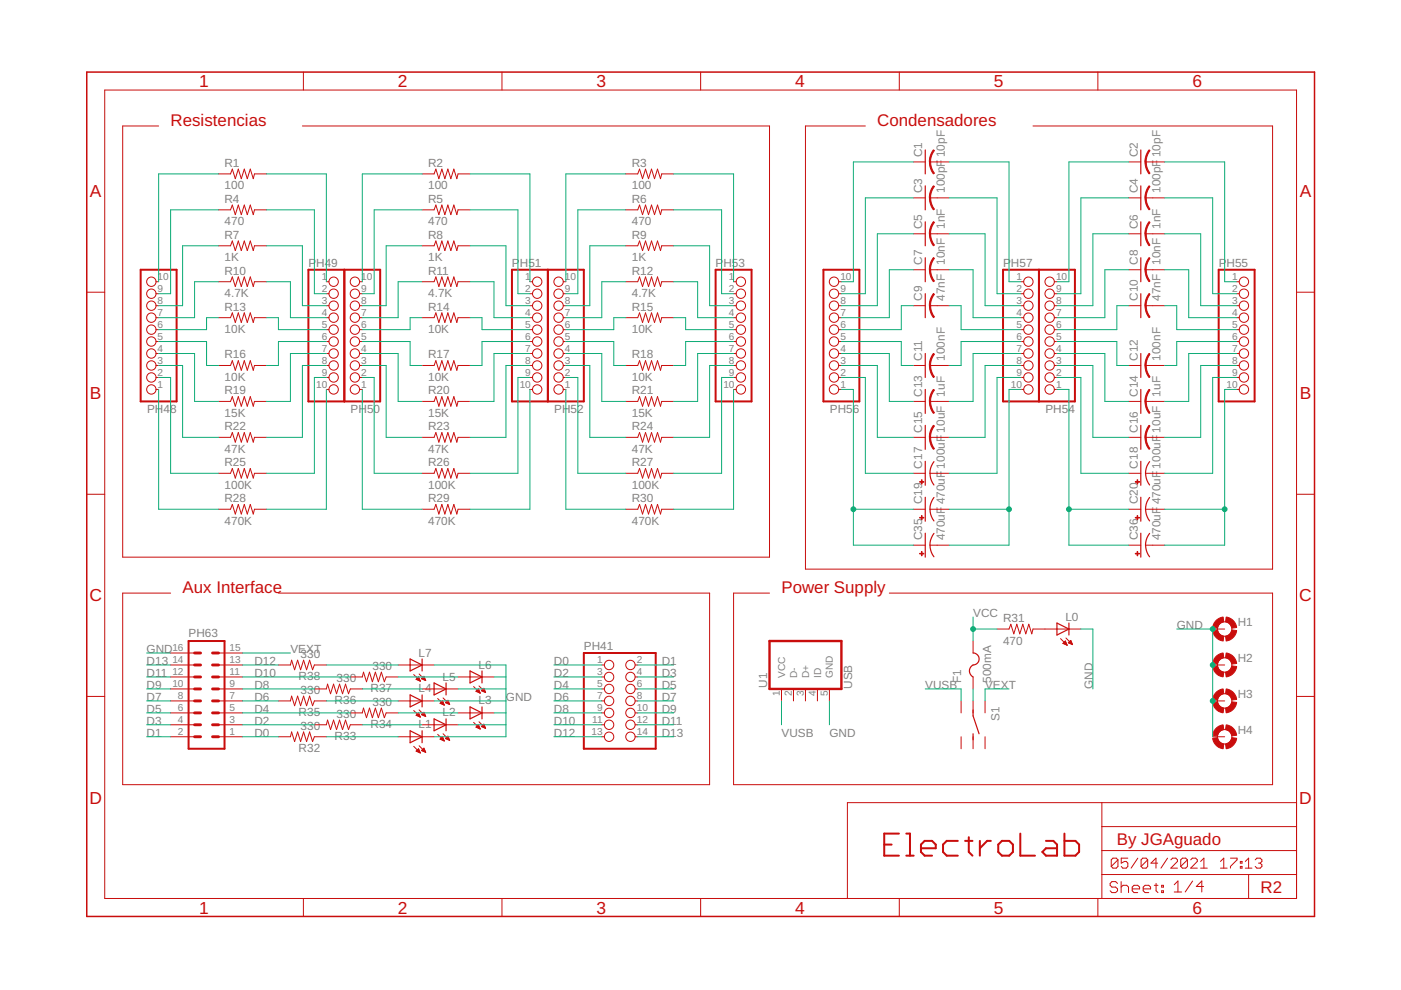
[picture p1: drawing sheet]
<svg xmlns="http://www.w3.org/2000/svg" width="297mm" height="210mm" viewBox="0 0 297 210" stroke-linecap="round" stroke-linejoin="round" font-family="sans-serif">
<g fill="none" stroke="#c90d0c" stroke-width=".21">
<path d="M22.2 19.1h252.7v171.4h-252.7zM64.3 15.3v3.8M106.4 15.3v3.8M148.5 15.3v3.8M190.7 15.3v3.8M232.8 15.3v3.8M33.6 26.7h-7.6v91.4h137.2v-91.4h-99.1M46.3 36.9h2.6l.4-1 .6 2 .6-2 .7 2 .6-2 .6 2 .7-2 .6 2 .3-1h2.5M89.5 36.9h2.5l.4-1 .6 2 .7-2 .6 2 .7-2 .6 2 .6-2 .7 2 .2-1h2.6M132.7 36.9h2.5l.4-1 .6 2 .7-2 .6 2 .6-2 .7 2 .6-2 .6 2 .3-1h2.5M183.5 26.7h-12.7v94h99v-94h-50.8M193.6 34.3h2.6"/>
<path d="M197.2 34.3h4M239.3 34.3h2.6M242.9 34.3h4.1M33.1 59.7h.5M46.3 44.5h2.6l.4-1 .6 2 .6-2 .7 2 .6-2 .6 2 .7-2 .6 2 .3-1h2.5M46.3 52.1h2.6l.4-1 .6 2 .6-2 .7 2 .6-2 .6 2 .7-2 .6 2 .3-1h2.5M46.3 59.7h2.6l.4-1 .6 2 .6-2 .7 2 .6-2 .6 2 .7-2 .6 2 .3-1h2.5M69.2 59.7h.5M76.2 59.7h.6M89.5 44.5h2.5l.4-1 .6 2 .7-2 .6 2 .7-2 .6 2 .6-2 .7 2 .2-1h2.6M89.5 52.1h2.5l.4-1 .6 2 .7-2 .6 2 .7-2 .6 2 .6-2 .7 2 .2-1h2.6M89.5 59.7h2.5l.4-1 .6 2 .7-2 .6 2 .7-2 .6 2 .6-2 .7 2 .2-1h2.6"/>
<path d="M112.4 59.7h.5M119.4 59.7h.6M132.7 44.5h2.5l.4-1 .6 2 .7-2 .6 2 .6-2 .7 2 .6-2 .6 2 .3-1h2.5M132.7 52.1h2.5l.4-1 .6 2 .7-2 .6 2 .6-2 .7 2 .6-2 .6 2 .3-1h2.5M132.7 59.7h2.5l.4-1 .6 2 .7-2 .6 2 .6-2 .7 2 .6-2 .6 2 .3-1h2.5M155.5 59.7h.6M177.8 59.7h.6M193.6 42h2.6M193.6 49.6h2.6M193.6 57.2h2.6M197.2 42h4M197.2 49.6h4"/>
<path d="M197.2 57.2h4M216.5 59.7h.5M223.5 59.7h.6M239.3 42h2.6M239.3 49.6h2.6M239.3 57.2h2.6M242.9 42h4.1M242.9 49.6h4.1M242.9 57.2h4.1M262.2 59.7h.5M18.4 62h3.8M33.1 67.4h.5"/>
<path d="M33.1 77.5h.5M33.1 75h.5M33.1 72.4h.5M33.1 69.9h.5M33.1 64.8h.5M33.1 62.3h.5M46.3 67.4h2.6l.4-1.1 .6 2.1 .6-2.1 .7 2.1 .6-2.1 .6 2.1 .7-2.1 .6 2.1 .3-1h2.5M46.3 77.5h2.6l.4-1 .6 2 .6-2 .7 2 .6-2 .6 2 .7-2 .6 2 .3-1h2.5M69.2 67.4h.5M69.2 77.5h.5M69.2 75h.5M69.2 72.4h.5"/>
<path d="M69.2 69.9h.5M69.2 64.8h.5M69.2 62.3h.5M76.2 67.4h.6M76.2 77.5h.6M76.2 75h.6M76.2 72.4h.6M76.2 69.9h.6M76.2 64.8h.6M76.2 62.3h.6M89.5 67.4h2.5l.4-1.1 .6 2.1 .7-2.1 .6 2.1 .7-2.1 .6 2.1 .6-2.1 .7 2.1 .2-1h2.6M89.5 77.5h2.5l.4-1 .6 2 .7-2 .6 2 .7-2 .6 2 .6-2 .7 2 .2-1h2.6"/>
<path d="M112.4 67.4h.5M112.4 77.5h.5M112.4 75h.5M112.4 72.4h.5M112.4 69.9h.5M112.4 64.8h.5M112.4 62.3h.5M119.4 67.4h.6M119.4 77.5h.6M119.4 75h.6M119.4 72.4h.6M119.4 69.9h.6"/>
<path d="M119.4 64.8h.6M119.4 62.3h.6M132.7 67.4h2.5l.4-1.1 .6 2.1 .7-2.1 .6 2.1 .6-2.1 .7 2.1 .6-2.1 .6 2.1 .3-1h2.5M132.7 77.5h2.5l.4-1 .6 2 .7-2 .6 2 .6-2 .7 2 .6-2 .6 2 .3-1h2.5M155.5 67.4h.6M155.5 77.5h.6M155.5 75h.6M155.5 72.4h.6M155.5 69.9h.6M155.5 64.8h.6M155.5 62.3h.6M177.8 67.4h.6"/>
<path d="M177.8 77.5h.6M177.8 75h.6M177.8 72.4h.6M177.8 69.9h.6M177.8 64.8h.6M177.8 62.3h.6M193.6 77.5h2.6M193.6 64.8h2.6M197.2 77.5h4M197.2 64.8h4M216.5 67.4h.5M216.5 77.5h.5"/>
<path d="M216.5 75h.5M216.5 72.4h.5M216.5 69.9h.5M216.5 64.8h.5M216.5 62.3h.5M223.5 67.4h.6M223.5 77.5h.6M223.5 75h.6M223.5 72.4h.6M223.5 69.9h.6M223.5 64.8h.6M223.5 62.3h.6"/>
<path d="M239.3 77.5h2.6M239.3 64.8h2.6M242.9 77.5h4.1M242.9 64.8h4.1M262.2 67.4h.5M262.2 77.5h.5M262.2 75h.5M262.2 72.4h.5M262.2 69.9h.5M262.2 64.8h.5M262.2 62.3h.5M274.9 62h3.8"/>
<path d="M33.1 82.6h.5M33.1 80h.5M46.3 85.1h2.6l.4-1 .6 2 .6-2 .7 2 .6-2 .6 2 .7-2 .6 2 .3-1h2.5M46.3 92.7h2.6l.4-1 .6 2 .6-2 .7 2 .6-2 .6 2 .7-2 .6 2 .3-1h2.5M69.2 82.6h.5M69.2 80h.5M76.2 82.6h.6M76.2 80h.6M89.5 85.1h2.5l.4-1 .6 2 .7-2 .6 2 .7-2 .6 2 .6-2 .7 2 .2-1h2.6M89.5 92.7h2.5l.4-1 .6 2 .7-2 .6 2 .7-2 .6 2 .6-2 .7 2 .2-1h2.6M112.4 82.6h.5M112.4 80h.5"/>
<path d="M119.4 82.6h.6M119.4 80h.6M132.7 85.1h2.5l.4-1 .6 2 .7-2 .6 2 .6-2 .7 2 .6-2 .6 2 .3-1h2.5M132.7 92.7h2.5l.4-1 .6 2 .7-2 .6 2 .6-2 .7 2 .6-2 .6 2 .3-1h2.5M155.5 82.6h.6M155.5 80h.6M177.8 82.6h.6M177.8 80h.6M193.6 85.1h2.6M193.6 92.7h2.6M197.2 85.1h4M197.2 92.7h4"/>
<path d="M216.5 82.6h.5M216.5 80h.5M223.5 82.6h.6M223.5 80h.6M239.3 85.1h2.6M239.3 92.7h2.6M242.9 85.1h4.1M242.9 92.7h4.1M262.2 82.6h.5M262.2 80h.5M18.4 104.8h3.8M46.3 100.4h2.6l.4-1.1 .6 2.1 .6-2.1 .7 2.1 .6-2.1 .6 2.1 .7-2.1 .6 2.1 .3-1h2.5"/>
<path d="M46.3 108h2.6l.4-1 .6 2 .6-2 .7 2 .6-2 .6 2 .7-2 .6 2 .3-1h2.5M89.5 100.4h2.5l.4-1.1 .6 2.1 .7-2.1 .6 2.1 .7-2.1 .6 2.1 .6-2.1 .7 2.1 .2-1h2.6M89.5 108h2.5l.4-1 .6 2 .7-2 .6 2 .7-2 .6 2 .6-2 .7 2 .2-1h2.6M132.7 100.4h2.5l.4-1.1 .6 2.1 .7-2.1 .6 2.1 .6-2.1 .7 2.1 .6-2.1 .6 2.1 .3-1h2.5M132.7 108h2.5l.4-1 .6 2 .7-2 .6 2 .6-2 .7 2 .6-2 .6 2 .3-1h2.5M193.6 100.4h2.6M193.6 108h2.6M193.6 115.6h2.6M197.2 100.4h4M197.2 108h4M197.2 115.6h4M239.3 100.4h2.6"/>
<path d="M239.3 108h2.6M239.3 115.6h2.6M242.9 100.4h4.1M242.9 108h4.1M242.9 115.6h4.1M274.9 104.8h3.8M36.2 125.8h-10.2v40.6h124.5v-40.6h-91.5M36.2 138.5h5.1M46.3 138.5h5.1M163.2 125.8h-7.7v40.6h114.3v-40.6h-81.2M206.3 135.9v2.6M211.4 133.4h2.5l.4-1 .6 2 .7-2 .6 2 .7-2 .6 2 .6-2 .7 2 .2-1h10.2"/>
<path d="M224.9 135.4l1.4 1.4M225.4 136.4l.9 .4M225.4 136.4l.5-.5 .4 .9M225.4 136.4h.7M225.5 136.3h.5M225.6 136.2h.4M225.7 136.5h.4M225.7 136.1h.2M225.8 135.9h.1M225.9 136.7h.3M226 135.3l1.4 1.4M226.2 136.8h.1"/>
<path d="M226.5 136.3h.7M226.6 136.2h.6M226.7 136.1h.4M226.8 136.4h.5M226.9 135.9h.2M227 135.8h.1M227 135.8l-.5 .5 .9 .4M227 135.8l.4 .9M227.1 136.5h.3M227.4 136.7h.1M257.1 133.4h2.6M18.4 147.7h3.8"/>
<path d="M36.2 156.2h5.1M36.2 153.7h5.1M36.2 151.2h5.1M36.2 148.6h5.1M36.2 146.1h5.1M36.2 143.5h5.1M36.2 141h5.1M46.3 156.2h5.1M46.3 153.7h5.1M46.3 151.2h5.1M46.3 148.6h5.1M46.3 146.1h5.1"/>
<path d="M46.3 143.5h5.1M46.3 141h5.1M59 156.2h2.6l.2-1 .7 2 .6-2 .6 2 .7-2 .6 2 .6-2 .7 2 .4-1h2.5M59 148.6h2.6l.2-1 .7 2 .6-2 .6 2 .7-2 .6 2 .6-2 .7 2 .4-1h2.5M59 141h2.6l.2-1 .7 2 .6-2 .6 2 .7-2 .6 2 .6-2 .7 2 .4-1h2.5M66.7 146.1h2.5l.2-1 .7 2 .6-2 .7 2 .6-2 .6 2 .7-2 .6 2 .4-1h2.5M66.7 153.7h2.5l.2-1 .7 2 .6-2 .7 2 .6-2 .6 2 .7-2 .6 2 .4-1h2.5M74.3 151.2h2.5l.3-1.1 .6 2.1 .6-2.1 .7 2.1 .6-2.1 .6 2.1 .7-2.1 .6 2.1 .4-1h2.5M74.3 143.5h2.5l.3-1 .6 2 .6-2 .7 2 .6-2 .6 2 .7-2 .6 2 .4-1h2.5M84.4 156.2h7.6M84.4 148.6h7.6M84.4 141h7.6"/>
<path d="M87.7 158.2l1.4 1.4M87.7 150.6l1.4 1.4M87.7 143l1.4 1.4M88.2 159.3l.5-.6 .4 .9zM88.2 151.7l.5-.5 .4 .8zM88.2 144h.7M88.3 151.6h.6M88.3 159.2h.6M88.4 143.9h.5M88.4 159.3h.6M88.4 151.5h.5M88.4 159.1h.5"/>
<path d="M88.4 151.7h.6M88.5 144.1h.5M88.5 143.8h.3M88.5 159h.3M88.5 151.4h.3M88.6 143.7h.2M88.6 151.3h.2M88.6 158.9h.2M88.7 159.4h.3M88.7 151.8h.3M88.7 143.5h.1M88.7 143.5l-.5 .5 .9 .4"/>
<path d="M88.7 143.5l.4 .9M88.8 144.3h.2M88.9 158.1l1.4 1.4M88.9 150.5l1.4 1.4M88.9 142.9l1.4 1.4M88.9 159.6h.2M89 152h.1M89 144.4h.1M89.4 159.1l.5-.5 .4 .9zM89.4 151.5l.5-.5 .4 .9zM89.4 143.9l.9 .4M89.4 143.9h.7"/>
<path d="M89.4 151.5h.7M89.4 159.1h.7M89.5 153.7h7.6M89.5 146.1h7.6M89.5 143.8h.5M89.5 159.2h.6M89.5 159h.5M89.5 151.4h.5M89.6 151.6h.5M89.6 143.7h.4M89.6 151.3h.4M89.6 144h.5"/>
<path d="M89.7 158.9h.3M89.7 143.5h.2M89.8 151.1h.1M89.8 158.7h.1M89.8 159.3h.4M89.9 151.7h.3M89.9 143.4l-.5 .5M89.9 143.4l.4 .9M89.9 143.4h.1M89.9 144.1h.3M90.1 159.4h.1M90.1 151.8h.1"/>
<path d="M90.2 144.3h.1M92.8 155.7l1.4 1.4M92.8 148.1l1.4 1.4M93.3 156.7l.5-.5 .4 .9zM93.3 149.1l.5-.5 .4 .9zM93.3 149.1h.7M93.4 156.7h.6M93.5 148.9h.5M93.5 156.8h.6M93.5 156.5h.5M93.5 149.2h.6M93.6 148.8h.3"/>
<path d="M93.6 156.4h.3M93.7 148.7h.2M93.7 156.3h.2M93.8 156.9h.3M93.8 149.3h.3M93.9 155.6l1.4 1.4M93.9 148l1.4 1.4M94 157h.2M94.1 149.4h.1M94.4 156.6l.6-.5 .3 .9zM94.5 148.9h.7M94.5 156.5h.7"/>
<path d="M94.6 148.8h.5M94.6 156.4h.5M94.6 156.7h.6M94.7 149.1h.5M94.7 148.7h.4M94.7 156.3h.4M94.8 156.2h.2M94.8 148.6h.2M94.9 156.8h.4M95 149.2h.3M95 148.5l-.6 .5 .9 .4M95 148.5l.3 .9"/>
<path d="M95 148.5h.1M95.2 156.9h.1M95.2 149.3h.1M97.1 151.2h7.6M97.1 143.5h7.6M100.4 153.2l1.4 1.4M100.4 145.6l1.4 1.4M100.9 154.2l.5-.5 .4 .9zM100.9 146.6l.9 .4M100.9 146.5h.7M101 154.1h.6M101.1 146.4h.5"/>
<path d="M101.1 154h.5M101.1 154.3h.6M101.2 146.7h.5M101.2 146.3h.3M101.2 153.9h.3M101.3 146.2h.2M101.3 153.8h.2M101.4 154.4h.3M101.4 146.1l-.5 .5M101.4 146.1l.4 .9M101.4 146.8h.3M101.4 146.1h.1"/>
<path d="M101.6 153l1.4 1.4M101.6 145.4l1.4 1.4M101.7 154.5h.1M101.7 146.9h.1M102.1 154.1l.9 .3M102.1 154.1l.5-.6 .4 .9M102.1 146.5l.9 .3M102.1 146.4h.7M102.1 154h.7M102.2 146.3h.5M102.2 153.9h.5M102.3 154.1h.5"/>
<path d="M102.3 146.5h.5M102.3 146.2h.4M102.3 153.8h.4M102.4 146.1h.2M102.5 153.7h.1M102.6 154.3h.3M102.6 145.9l-.5 .6M102.6 145.9l.4 .9M102.6 145.9v.1M102.6 146.7h.3M102.8 154.4h.1M102.9 146.8h.1"/>
<path d="M127.6 156.2h.5M127.6 153.7h.5M127.6 151.2h.5M127.6 148.6h.5M127.6 146.1h.5M127.6 143.5h.5M127.6 141h.5M134.7 156.2h.5M134.7 153.7h.5M134.7 151.2h.5M134.7 148.6h.5M134.7 146.1h.5"/>
<path d="M134.7 143.5h.5M134.7 141h.5M165.7 146.1v2.5M168.2 146.1v2.5M170.8 146.1v2.5M173.3 146.1v2.5M175.9 146.1v2.5M203.8 148.6v2.6M203.8 156.2v2.5M206.3 143.5v2.6M206.3 148.6v2.6M206.3 156.2v2.5"/>
<path d="M208.9 148.6v2.6M208.9 156.2v2.5M257.1 156.2h2.6M257.1 148.6h2.6M257.1 141h2.6M274.9 147.7h3.8M233.6 170.2v20.3M233.6 175.3h41.3M274.9 170.2h-95.2v20.3M64.3 190.5v3.8M106.4 190.5v3.8M148.5 190.5v3.8"/>
<path d="M190.7 190.5v3.8M232.8 190.5v3.8M233.6 185.4h41.3M233.6 180.3h41.3M236.9 187.3l-.4-.4h-.7l-.4 .4v.4l.4 .4h.7l.4 .4v.4l-.4 .4h-.7l-.4-.4M237 182.3l-.3-.4h-.7l-.4 .4v1.4M237 182.3v1.4l-.3 .4h-.7l-.4-.4M237 182.3l-1.4 1.4M237.7 188.1l.4-.4h.8l.4 .4v1.2M237.7 186.9v2.4M239.1 181.9h-1.4v1.1l.7-.4h.4l.3 .4v.7l-.3 .4h-.7l-.4-.4M240.1 188.5h1.5v-.4l-.4-.4h-.8l-.3 .4v.8l.3 .4h.8"/>
<path d="M241.2 181.9l-1.4 2.2M242.4 188.5h1.5v-.4l-.3-.4h-.8l-.4 .4v.8l.4 .4h.8M243.3 182.3l-.3-.4h-.7l-.4 .4v1.4M243.3 182.3v1.4l-.3 .4h-.7l-.4-.4M243.3 182.3l-1.4 1.4M244.7 187.7h.8M245.1 187.3v1.6l.4 .4M245.4 183h-1.4l1.1-1.1v2.2M246.3 187.7h.4v.4h-.4zM246.3 188.9h.4v.4h-.4zM247.5 181.9l-1.4 2.2M248.2 182.3l.4-.4h.7l.3 .4v.3l-1.4 1.5h1.4"/>
<path d="M249 187.6l.7-.8v2.3M249 189.1h1.5M251.8 182.3l-.4-.4h-.7l-.4 .4v1.4M251.8 182.3v1.4l-.4 .4h-.7l-.4-.4M251.8 182.3l-1.5 1.4M252.5 182.3l.3-.4h.7l.4 .4v.3l-1.4 1.5h1.4M252.9 186.8l-1.6 2.3M254.6 184.1h1.4M254.6 182.6l.6-.7v2.2M255.2 188h-1.6l1.2-1.2v2.3M258.8 184.1h1.4M258.8 182.6l.7-.7v2.2"/>
<path d="M260.9 181.9h1.4v.4l-1.4 1.4v.4M263 183.7h.3v.4h-.3zM263 182.6h.3v.4h-.3zM264 182.6l.7-.7v2.2M264 184.1h1.4M264.7 185.4v5.1M266.1 182.3l.4-.4h.7l.3 .4v.3l-.3 .4M266.8 183h.4M267.2 183l.3 .4v.3l-.3 .4h-.7l-.4-.4"/>
<circle cx="32.1" cy="59.7" r=".99"/>
<circle cx="70.7" cy="59.7" r=".99"/>
<circle cx="75.2" cy="59.7" r=".99"/>
<circle cx="113.9" cy="59.7" r=".99"/>
<circle cx="118.4" cy="59.7" r=".99"/>
<circle cx="157.1" cy="59.7" r=".99"/>
<circle cx="176.8" cy="59.7" r=".99"/>
<circle cx="218" cy="59.7" r=".99"/>
<circle cx="222.5" cy="59.7" r=".99"/>
<circle cx="263.7" cy="59.7" r=".99"/>
<circle cx="32.1" cy="75" r=".99"/>
<circle cx="32.1" cy="72.4" r=".99"/>
<circle cx="32.1" cy="69.9" r=".99"/>
<circle cx="32.1" cy="67.4" r=".99"/>
<circle cx="32.1" cy="64.8" r=".99"/>
<circle cx="32.1" cy="77.5" r=".99"/>
<circle cx="32.1" cy="62.3" r=".99"/>
<circle cx="70.7" cy="67.4" r=".99"/>
<circle cx="70.7" cy="69.9" r=".99"/>
<circle cx="70.7" cy="72.4" r=".99"/>
<circle cx="70.7" cy="62.3" r=".99"/>
<circle cx="70.7" cy="64.8" r=".99"/>
<circle cx="70.7" cy="77.5" r=".99"/>
<circle cx="70.7" cy="75" r=".99"/>
<circle cx="75.2" cy="72.4" r=".99"/>
<circle cx="75.2" cy="77.5" r=".99"/>
<circle cx="75.2" cy="62.3" r=".99"/>
<circle cx="75.2" cy="75" r=".99"/>
<circle cx="75.2" cy="69.9" r=".99"/>
<circle cx="75.2" cy="67.4" r=".99"/>
<circle cx="75.2" cy="64.8" r=".99"/>
<circle cx="113.9" cy="69.9" r=".99"/>
<circle cx="113.9" cy="62.3" r=".99"/>
<circle cx="113.9" cy="64.8" r=".99"/>
<circle cx="113.9" cy="72.4" r=".99"/>
<circle cx="113.9" cy="75" r=".99"/>
<circle cx="113.9" cy="67.4" r=".99"/>
<circle cx="113.9" cy="77.5" r=".99"/>
<circle cx="118.4" cy="77.5" r=".99"/>
<circle cx="118.4" cy="75" r=".99"/>
<circle cx="118.4" cy="72.4" r=".99"/>
<circle cx="118.4" cy="69.9" r=".99"/>
<circle cx="118.4" cy="67.4" r=".99"/>
<circle cx="118.4" cy="62.3" r=".99"/>
<circle cx="118.4" cy="64.8" r=".99"/>
<circle cx="157.1" cy="69.9" r=".99"/>
<circle cx="157.1" cy="64.8" r=".99"/>
<circle cx="157.1" cy="72.4" r=".99"/>
<circle cx="157.1" cy="75" r=".99"/>
<circle cx="157.1" cy="67.4" r=".99"/>
<circle cx="157.1" cy="77.5" r=".99"/>
<circle cx="157.1" cy="62.3" r=".99"/>
<circle cx="176.8" cy="75" r=".99"/>
<circle cx="176.8" cy="72.4" r=".99"/>
<circle cx="176.8" cy="64.8" r=".99"/>
<circle cx="176.8" cy="69.9" r=".99"/>
<circle cx="176.8" cy="67.4" r=".99"/>
<circle cx="176.8" cy="62.3" r=".99"/>
<circle cx="176.8" cy="77.5" r=".99"/>
<circle cx="218" cy="64.8" r=".99"/>
<circle cx="218" cy="67.4" r=".99"/>
<circle cx="218" cy="69.9" r=".99"/>
<circle cx="218" cy="75" r=".99"/>
<circle cx="218" cy="72.4" r=".99"/>
<circle cx="218" cy="62.3" r=".99"/>
<circle cx="218" cy="77.5" r=".99"/>
<circle cx="222.5" cy="64.8" r=".99"/>
<circle cx="222.5" cy="69.9" r=".99"/>
<circle cx="222.5" cy="67.4" r=".99"/>
<circle cx="222.5" cy="62.3" r=".99"/>
<circle cx="222.5" cy="75" r=".99"/>
<circle cx="222.5" cy="77.5" r=".99"/>
<circle cx="222.5" cy="72.4" r=".99"/>
<circle cx="263.7" cy="75" r=".99"/>
<circle cx="263.7" cy="62.3" r=".99"/>
<circle cx="263.7" cy="64.8" r=".99"/>
<circle cx="263.7" cy="67.4" r=".99"/>
<circle cx="263.7" cy="69.9" r=".99"/>
<circle cx="263.7" cy="72.4" r=".99"/>
<circle cx="263.7" cy="77.5" r=".99"/>
<circle cx="32.1" cy="82.6" r=".99"/>
<circle cx="32.1" cy="80" r=".99"/>
<circle cx="70.7" cy="80" r=".99"/>
<circle cx="70.7" cy="82.6" r=".99"/>
<circle cx="75.2" cy="82.6" r=".99"/>
<circle cx="75.2" cy="80" r=".99"/>
<circle cx="113.9" cy="80" r=".99"/>
<circle cx="113.9" cy="82.6" r=".99"/>
<circle cx="118.4" cy="82.6" r=".99"/>
<circle cx="118.4" cy="80" r=".99"/>
<circle cx="157.1" cy="80" r=".99"/>
<circle cx="157.1" cy="82.6" r=".99"/>
<circle cx="176.8" cy="80" r=".99"/>
<circle cx="176.8" cy="82.6" r=".99"/>
<circle cx="218" cy="82.6" r=".99"/>
<circle cx="218" cy="80" r=".99"/>
<circle cx="222.5" cy="82.6" r=".99"/>
<circle cx="222.5" cy="80" r=".99"/>
<circle cx="263.7" cy="82.6" r=".99"/>
<circle cx="263.7" cy="80" r=".99"/>
<circle cx="259.7" cy="133.4" r="1.52"/>
<circle cx="129.1" cy="141" r=".99"/>
<circle cx="129.1" cy="143.5" r=".99"/>
<circle cx="129.1" cy="148.6" r=".99"/>
<circle cx="129.1" cy="146.1" r=".99"/>
<circle cx="129.1" cy="153.7" r=".99"/>
<circle cx="129.1" cy="156.2" r=".99"/>
<circle cx="129.1" cy="151.2" r=".99"/>
<circle cx="133.7" cy="153.7" r=".99"/>
<circle cx="133.7" cy="141" r=".99"/>
<circle cx="133.7" cy="143.5" r=".99"/>
<circle cx="133.7" cy="151.2" r=".99"/>
<circle cx="133.7" cy="156.2" r=".99"/>
<circle cx="133.7" cy="146.1" r=".99"/>
<circle cx="133.7" cy="148.6" r=".99"/>
<circle cx="259.7" cy="141" r="1.52"/>
<circle cx="259.7" cy="148.6" r="1.52"/>
<circle cx="259.7" cy="156.2" r="1.52"/>
</g>
<path d="M18.4 15.3h260.3v179h-260.3z" fill="none" stroke="#c90d0c" stroke-width=".32"/>
<g fill="none" stroke="#c90d0c" stroke-width=".42">
<path d="M29.8 57.2h7.6v27.9h-7.6zM65.4 57.2h15.2v27.9h-15.2zM73 57.2v27.9M108.5 57.2h15.3v27.9h-15.3zM116.2 57.2v27.9M151.7 57.2h7.6v27.9h-7.6zM174.6 57.2h7.6v27.9h-7.6zM212.7 57.2h15.2v27.9h-15.2zM220.3 57.2v27.9M258.4 57.2h7.6v27.9h-7.6zM40 135.9h7.6v22.8h-7.6zM123.8 138.5h15.2v20.2h-15.2z"/>
<path d="M187.5 179.1h1.5M190.6 176.7h-3.1v4.7h3.1M192.2 176.7h.7v4.7M195.3 179.9h3.1v-.8l-.8-.8h-1.6l-.7 .8v1.5l.7 .8h1.6M203.1 178.3h-2.4l-.8 .8v1.5l.8 .8h2.4M204.6 178.3h1.6M205.4 177.5v3.1l.8 .8M207.8 178.3v3.1M210.1 178.3h-.8l-1.5 1.6M211.6 179.1l.8-.8h1.6l.8 .8v1.5l-.8 .8h-1.6l-.8-.8zM216.3 176.7v4.7h3.1M221.8 178.3h1.5l.8 .8v2.3h-2.3l-.8-.8 .8-.7h2.3"/>
<path d="M225.7 176.7v4.7h2.3l.8-.8v-1.5l-.8-.8h-2.3M192.2 181.4h1.5"/>
</g>
<g fill="none" stroke="#c90d0c" stroke-width=".25">
<path d="M196.2 31.8v5.1M196.2 39.4v5.1M241.9 31.8v5.1M241.9 39.4v5.1M196.2 47v5.1M196.2 54.7v5M241.9 47v5.1M241.9 54.7v5M196.2 62.3v5.1M196.2 75v5M241.9 62.3v5.1M241.9 75v5"/>
<path d="M196.2 82.6v5.1M196.2 90.2v5.1M196.2 97.8v5.1M198 97.9a4 4 0 0 0 0 4.9M241.9 82.6v5.1M241.9 90.2v5.1M241.9 97.8v5.1M243.7 97.9a4 4 0 0 0 0 4.9M196.2 105.4v5.1M196.2 113.1v5M198 105.5a4.1 4.1 0 0 0 0 4.9M198 113.1a4 4 0 0 0 0 4.9"/>
<path d="M241.9 105.4v5.1M241.9 113.1v5M243.7 105.5a4 4 0 0 0 0 4.9M243.7 113.1a4 4 0 0 0 0 4.9M87 139.7l2.5 1.3-2.5 1.3zM89.5 139.7v2.6M206.3 138.5a1.27 1.27 0 0 1 1.3 1.2 1.27 1.27 0 0 1-1.3 1.3 1.42 1.42 0 0 0-.8 1.3 1.42 1.42 0 0 0 .8 1.2M224.1 132.1l2.5 1.3-2.5 1.2zM226.6 132.1v2.5M87 154.9l2.5 1.3-2.5 1.3zM87 147.3l2.5 1.3-2.5 1.3zM89.5 147.3v2.6"/>
<path d="M89.5 154.9v2.6M92 152.4l2.6 1.3-2.6 1.2zM92 144.8l2.6 1.3-2.6 1.2zM94.6 144.8v2.5M94.6 152.4v2.5M99.7 149.9l2.5 1.3-2.5 1.2zM99.7 142.3l2.5 1.2-2.5 1.3zM102.2 142.3v2.5M102.2 149.9v2.5M206.3 150.5v1.3l1.3 3.8M206.3 155.6v1.2"/>
</g>
<g fill="#c90d0c" stroke="#c90d0c" stroke-width=".21">
<path d="M197.9 31.8l.2 .1-.7 1.4-.1 1h-.3l.3-1.3z" fill-rule="evenodd"/>
<path d="M197.1 34.3h.2l.1 1 .7 1.4-.2 .2-.6-1.2z" fill-rule="evenodd"/>
<path d="M243.6 31.8l.2 .1-.7 1.4-.1 1h-.3l.3-1.3z" fill-rule="evenodd"/>
<path d="M242.8 34.3h.2l.1 1 .7 1.4-.2 .2-.6-1.2z" fill-rule="evenodd"/>
<path d="M197.9 39.4l.2 .1-.7 1.4-.1 1.1h-.3l.3-1.4z" fill-rule="evenodd"/>
<path d="M197.1 42h.2l.1 1 .7 1.3-.2 .2-.6-1.2z" fill-rule="evenodd"/>
<path d="M243.6 39.4l.2 .1-.7 1.4-.1 1.1h-.3l.3-1.4z" fill-rule="evenodd"/>
<path d="M242.8 42h.2l.1 1 .7 1.3-.2 .2-.6-1.2z" fill-rule="evenodd"/>
<path d="M197.9 47l.2 .2-.7 1.3-.1 1.1h-.3l.3-1.4z" fill-rule="evenodd"/>
<path d="M197.1 49.6h.2l.1 1 .7 1.4-.2 .1-.6-1.2z" fill-rule="evenodd"/>
<path d="M243.6 47l.2 .2-.7 1.3-.1 1.1h-.3l.3-1.4z" fill-rule="evenodd"/>
<path d="M242.8 49.6h.2l.1 1 .7 1.4-.2 .1-.6-1.2z" fill-rule="evenodd"/>
<path d="M197.9 54.6l.2 .2-.7 1.4-.1 1h-.3l.3-1.4z" fill-rule="evenodd"/>
<path d="M197.1 57.2h.2l.1 1 .7 1.4-.2 .1-.6-1.2z" fill-rule="evenodd"/>
<path d="M243.6 54.6l.2 .2-.7 1.4-.1 1h-.3l.3-1.4z" fill-rule="evenodd"/>
<path d="M242.8 57.2h.2l.1 1 .7 1.4-.2 .1-.6-1.2z" fill-rule="evenodd"/>
<path d="M197.9 62.2l.2 .2-.7 1.4-.1 1h-.3l.3-1.4z" fill-rule="evenodd"/>
<path d="M197.1 64.8h.2l.1 1 .7 1.4-.2 .2-.6-1.3z" fill-rule="evenodd"/>
<path d="M243.6 62.2l.2 .2-.7 1.4-.1 1h-.3l.3-1.4z" fill-rule="evenodd"/>
<path d="M242.8 64.8h.2l.1 1 .7 1.4-.2 .2-.6-1.3z" fill-rule="evenodd"/>
<path d="M197.9 74.9l.2 .2-.7 1.4-.1 1h-.3l.3-1.4z" fill-rule="evenodd"/>
<path d="M197.1 77.5h.2l.1 1 .7 1.4-.2 .2-.6-1.3z" fill-rule="evenodd"/>
<path d="M243.6 74.9l.2 .2-.7 1.4-.1 1h-.3l.3-1.4z" fill-rule="evenodd"/>
<path d="M242.8 77.5h.2l.1 1 .7 1.4-.2 .2-.6-1.3z" fill-rule="evenodd"/>
<path d="M197.9 82.5l.2 .2-.7 1.4-.1 1h-.3l.3-1.3z" fill-rule="evenodd"/>
<path d="M197.1 85.1h.2l.1 1 .7 1.4-.2 .2-.6-1.2z" fill-rule="evenodd"/>
<path d="M243.6 82.5l.2 .2-.7 1.4-.1 1h-.3l.3-1.3z" fill-rule="evenodd"/>
<path d="M242.8 85.1h.2l.1 1 .7 1.4-.2 .2-.6-1.2z" fill-rule="evenodd"/>
<path d="M197.9 90.2l.2 .1-.7 1.4-.1 1h-.3l.3-1.3z" fill-rule="evenodd"/>
<path d="M197.1 92.7h.2l.1 1 .7 1.4-.2 .2-.6-1.2z" fill-rule="evenodd"/>
<path d="M243.6 90.2l.2 .1-.7 1.4-.1 1h-.3l.3-1.3z" fill-rule="evenodd"/>
<path d="M242.8 92.7h.2l.1 1 .7 1.4-.2 .2-.6-1.2z" fill-rule="evenodd"/>
<path d="M260 130.8a2.52 2.52 0 0 1 2.2 2.3l-1 .1-.3-.7a1.4 1.4 0 0 0-1.1-.7z" fill-rule="evenodd"/>
<path d="M257.7 131.7l.6-.5 1-.4 .2 1a1.51 1.51 0 0 0-1.4 1.4l-1-.1 .2-.7z" fill-rule="evenodd"/>
<path d="M257.1 133.7l1-.1 .5 .9 .9 .4-.2 1a2.59 2.59 0 0 1-2.2-2.2z" fill-rule="evenodd"/>
<path d="M259.8 134.9l.9-.4 .5-.9 1 .1a2.59 2.59 0 0 1-2.2 2.2z" fill-rule="evenodd"/>
<path d="M260 138.5a2.52 2.52 0 0 1 2.2 2.2l-1 .1-.5-.9-.9-.5z" fill-rule="evenodd"/>
<path d="M257.7 139.3l.6-.5 1-.3 .2 .9-.9 .5-.5 .9-1-.1 .2-.6z" fill-rule="evenodd"/>
<path d="M257.1 141.3l1-.1 .5 .9 .9 .4-.2 1a2.53 2.53 0 0 1-2.2-2.2z" fill-rule="evenodd"/>
<path d="M259.8 142.5l.9-.4 .5-.9 1 .1a2.54 2.54 0 0 1-2.2 2.2z" fill-rule="evenodd"/>
<path d="M260 146.1a2.52 2.52 0 0 1 2.2 2.2l-1 .1-.5-.9-.9-.4z" fill-rule="evenodd"/>
<path d="M257.7 146.9l.6-.5 1-.3 .2 1-.9 .4-.5 .9-1-.1 .2-.6z" fill-rule="evenodd"/>
<path d="M257.1 148.9l1-.1 .5 .9 .9 .4-.2 1a2.53 2.53 0 0 1-2.2-2.2z" fill-rule="evenodd"/>
<path d="M259.8 150.1l.9-.4 .5-.9 1 .1a2.54 2.54 0 0 1-2.2 2.2z" fill-rule="evenodd"/>
<path d="M260 153.7a2.53 2.53 0 0 1 2.2 2.2l-1 .1-.5-.9-.9-.4z" fill-rule="evenodd"/>
<path d="M257.7 154.6l.6-.6 1-.3 .2 1-.9 .4-.5 .9-1-.1 .2-.6z" fill-rule="evenodd"/>
<path d="M257.1 156.5l1-.1 .5 .9 .9 .5-.2 .9a2.52 2.52 0 0 1-2.2-2.2z" fill-rule="evenodd"/>
<path d="M261.2 156.4l1 .1a2.53 2.53 0 0 1-2.2 2.2l-.2-.9 .9-.5z" fill-rule="evenodd"/>
</g>
<g fill="#c90d0c" stroke="#c90d0c" stroke-width=".21">
<path d="M195.4 101.7h.1v.9h-.1z"/>
<path d="M195 102.1h.9v.1h-.9z"/>
<path d="M241.1 101.7h.1v.9h-.1z"/>
<path d="M240.7 102.1h.9v.1h-.9z"/>
<path d="M195.4 109.3h.1v.9h-.1z"/>
<path d="M195 109.7h.9v.1h-.9z"/>
<path d="M241.1 109.3h.1v.9h-.1z"/>
<path d="M240.7 109.7h.9v.1h-.9z"/>
<path d="M195.4 116.9h.1v.9h-.1z"/>
<path d="M195 117.3h.9v.2h-.9z"/>
<path d="M241.1 116.9h.1v.9h-.1z"/>
<path d="M240.7 117.3h.9v.2h-.9z"/>
</g>
<path d="M163.2 135.9h15.2v10.2h-15.2z" fill="none" stroke="#c90d0c" stroke-width=".51"/>
<g fill="none" stroke="#c90d0c" stroke-width=".61">
<path d="M41.3 138.5h1.2M45.1 138.5h1.2M41.3 151.2h1.2M41.3 153.7h1.2M41.3 156.2h1.2M41.3 146.1h1.2M41.3 148.6h1.2M41.3 141h1.2M41.3 143.5h1.2M45.1 151.2h1.2M45.1 153.7h1.2M45.1 156.2h1.2"/>
<path d="M45.1 146.1h1.2M45.1 148.6h1.2M45.1 141h1.2M45.1 143.5h1.2"/>
</g>
<g fill="none" stroke="#0dab76" stroke-width=".21">
<path d="M46.3 36.9h-12.7v22.8M56.5 36.9h12.7v22.8M89.5 36.9h-12.7v22.8M99.7 36.9h12.7v22.8M132.7 36.9h-12.7v22.8M142.8 36.9h12.7v22.8M193.6 34.3h-12.7v25.4h-2.5M201.2 34.3h12.7v25.4h2.6M239.3 34.3h-12.7v25.4h-2.5M247 34.3h12.7v25.4h2.5M46.3 44.5h-10.1v17.8h-2.6M46.3 52.1h-7.6v12.7h-5.1"/>
<path d="M46.3 59.7h-5v7.7h-7.7M56.5 44.5h10.2v17.8h2.5M56.5 52.1h7.6v12.7h5.1M56.5 59.7h5.1v7.7h7.6M89.5 44.5h-10.2v17.8h-2.5M89.5 52.1h-7.6v12.7h-5.1M89.5 59.7h-5.1v7.7h-7.6M99.7 44.5h10.1v17.8h2.6M99.7 52.1h7.6v12.7h5.1M99.7 59.7h5v7.7h7.7M132.7 44.5h-10.2v17.8h-2.5M132.7 52.1h-7.6v12.7h-5.1"/>
<path d="M132.7 59.7h-5.1v7.7h-7.6M142.8 44.5h10.2v17.8h2.5M142.8 52.1h7.7v12.7h5M142.8 59.7h5.1v7.7h7.6M193.6 42h-10.1v20.3h-5.1M193.6 49.6h-7.6v15.2h-7.6M193.6 57.2h-5v10.2h-10.2M201.2 42h10.2v20.3h5.1M201.2 49.6h7.7v15.2h7.6M201.2 57.2h5.1v10.2h10.2M239.3 42h-10.1v20.3h-5.1M239.3 49.6h-7.6v15.2h-7.6"/>
<path d="M239.3 57.2h-5v10.2h-10.2M247 42h10.1v20.3h5.1M247 49.6h7.6v15.2h7.6M247 57.2h5v10.2h10.2M33.6 77.5h5.1v15.2h7.6M33.6 75h7.7v10.1h5M33.6 72.4h10.2v5.1h2.5M46.3 67.4h-2.5v2.5h-10.2M56.5 67.4h2.5v2.5h10.2M69.2 72.4h-10.2v5.1h-2.5M69.2 77.5h-5.1v15.2h-7.6M69.2 75h-7.6v10.1h-5.1"/>
<path d="M76.8 72.4h10.2v5.1h2.5M76.8 77.5h5.1v15.2h7.6M76.8 75h7.6v10.1h5.1M89.5 67.4h-2.5v2.5h-10.2M99.7 67.4h2.5v2.5h10.2M112.4 72.4h-10.2v5.1h-2.5M112.4 77.5h-5.1v15.2h-7.6M112.4 75h-7.7v10.1h-5M120 72.4h10.1v5.1h2.6M120 77.5h5.1v15.2h7.6M120 75h7.6v10.1h5.1M132.7 67.4h-2.6v2.5h-10.1"/>
<path d="M142.8 67.4h2.6v2.5h10.1M155.5 72.4h-10.1v5.1h-2.6M155.5 77.5h-5v15.2h-7.7M155.5 75h-7.6v10.1h-5.1M178.4 72.4h12.7v5.1h2.5M178.4 77.5h7.6v15.2h7.6M178.4 75h10.2v10.1h5M193.6 64.8h-2.5v5.1h-12.7M201.2 64.8h2.6v5.1h12.7M216.5 72.4h-12.7v5.1h-2.6M216.5 77.5h-7.6v15.2h-7.7M216.5 75h-10.2v10.1h-5.1"/>
<path d="M224.1 72.4h12.7v5.1h2.5M224.1 77.5h7.6v15.2h7.6M224.1 75h10.2v10.1h5M239.3 64.8h-2.5v5.1h-12.7M247 64.8h2.5v5.1h12.7M262.2 72.4h-12.7v5.1h-2.5M262.2 77.5h-7.6v15.2h-7.6M262.2 75h-10.2v10.1h-5M33.6 82.6v25.4h12.7M33.6 80h2.6v20.4h10.1M69.2 80h-2.5v20.4h-10.2M69.2 82.6v25.4h-12.7"/>
<path d="M76.8 80h2.5v20.4h10.2M76.8 82.6v25.4h12.7M112.4 80h-2.6v20.4h-10.1M112.4 82.6v25.4h-12.7M120 80h2.5v20.4h10.2M120 82.6v25.4h12.7M155.5 80h-2.5v20.4h-10.2M155.5 82.6v25.4h-12.7M178.4 80h5.1v20.4h10.1M178.4 82.6h2.5v33h12.7M216.5 80h-5.1v20.4h-10.2M216.5 82.6h-2.6v33h-12.7"/>
<path d="M224.1 80h5.1v20.4h10.1M224.1 82.6h2.5v33h12.7M262.2 80h-5.1v20.4h-10.1M262.2 82.6h-2.5v33h-12.7M180.9 108h12.7M201.2 108h12.7M226.6 108h12.7M247 108h12.7M31.1 138.5h5.1M51.4 138.5h10.2M206.3 130.8v5.1M206.3 133.4h5.1"/>
<path d="M229.2 133.4h2.5v12.7M249.5 133.4h7.6v22.8M31.1 148.6h5.1M31.1 156.2h5.1M31.1 151.2h5.1M31.1 146.1h5.1M31.1 141h5.1M31.1 153.7h5.1M31.1 143.5h5.1M51.4 148.6h7.6M51.4 156.2h7.6M51.4 151.2h22.9"/>
<path d="M51.4 146.1h15.3M51.4 141h7.6M51.4 153.7h15.3M51.4 143.5h22.9M69.2 148.6h15.2M69.2 156.2h15.2M69.2 141h15.2M76.8 146.1h12.7M76.8 153.7h12.7M84.4 151.2h12.7M84.4 143.5h12.7M92 141h15.3v15.2h-15.3"/>
<path d="M92 148.6h15.3M97.1 146.1h10.2M97.1 153.7h10.2M104.7 151.2h2.6M104.7 143.5h2.6M117.4 148.6h10.2M117.4 156.2h10.2M117.4 151.2h10.2M117.4 146.1h10.2M117.4 141h10.2M117.4 153.7h10.2M117.4 143.5h10.2"/>
<path d="M135.2 148.6h7.6M135.2 156.2h7.6M135.2 151.2h7.6M135.2 146.1h7.6M135.2 141h7.6M135.2 153.7h7.6M135.2 143.5h7.6M165.7 148.6v5.1M175.9 148.6v5.1M196.2 146.1h7.6v2.5M206.3 146.1v2.5M213.9 146.1h-5v2.5"/>
</g>
<g fill="#0dab76" stroke="#0dab76" stroke-width=".21">
<circle cx="180.9" cy="108" r=".51"/>
<circle cx="213.9" cy="108" r=".51"/>
<circle cx="226.6" cy="108" r=".51"/>
<circle cx="259.7" cy="108" r=".51"/>
<circle cx="257.1" cy="133.4" r=".51"/>
<circle cx="257.1" cy="141" r=".51"/>
<circle cx="257.1" cy="148.6" r=".51"/>
<circle cx="206.3" cy="133.4" r=".51"/>
</g>
<g font-size="3.7" fill="#c90d0c">
<text x="42.2" y="18.5">1</text>
<text x="84.4" y="18.5">2</text>
<text x="126.5" y="18.5">3</text>
<text x="168.6" y="18.5">4</text>
<text x="210.7" y="18.5">5</text>
<text x="252.8" y="18.5">6</text>
<text x="19.1" y="41.8">A</text>
<text x="275.6" y="41.8">A</text>
<text x="19.1" y="84.7">B</text>
<text x="275.6" y="84.7">B</text>
<text x="19" y="127.5">C</text>
<text x="275.5" y="127.5">C</text>
<text x="19" y="170.4">D</text>
<text x="275.5" y="170.4">D</text>
<text x="42.2" y="193.7">1</text>
<text x="84.4" y="193.7">2</text>
<text x="126.5" y="193.7">3</text>
<text x="168.6" y="193.7">4</text>
<text x="210.7" y="193.7">5</text>
<text x="252.8" y="193.7">6</text>
</g>
<g font-size="3.6" fill="#c90d0c">
<text x="36.2" y="26.7">Resistencias</text>
<text x="186" y="26.7">Condensadores</text>
<text x="38.7" y="125.7">Aux Interface</text>
<text x="165.7" y="125.7">Power Supply</text>
<text x="236.8" y="179.1">By JGAguado</text>
<text x="267.3" y="189.2">R2</text>
</g>
<g font-size="2.5" fill="#808080">
<text x="47.6" y="35.4">R1</text>
<text x="90.8" y="35.4">R2</text>
<text x="133.9" y="35.4">R3</text>
<text x="195.5" y="33.3" transform="rotate(-90 195.5 33.3)">C1</text>
<text x="200.4" y="33.3" transform="rotate(-90 200.4 33.3)">10pF</text>
<text x="241.2" y="33.3" transform="rotate(-90 241.2 33.3)">C2</text>
<text x="246.1" y="33.3" transform="rotate(-90 246.1 33.3)">10pF</text>
<text x="47.6" y="40.2">100</text>
<text x="90.8" y="40.2">100</text>
<text x="133.9" y="40.2">100</text>
<text x="195.5" y="40.9" transform="rotate(-90 195.5 40.9)">C3</text>
<text x="200.4" y="40.9" transform="rotate(-90 200.4 40.9)">100pF</text>
<text x="241.2" y="40.9" transform="rotate(-90 241.2 40.9)">C4</text>
<text x="246.1" y="40.9" transform="rotate(-90 246.1 40.9)">100pF</text>
<text x="47.6" y="47.8">470</text>
<text x="47.6" y="43">R4</text>
<text x="90.8" y="47.8">470</text>
<text x="90.8" y="43">R5</text>
<text x="133.9" y="47.8">470</text>
<text x="133.9" y="43">R6</text>
<text x="47.6" y="50.6">R7</text>
<text x="90.8" y="50.6">R8</text>
<text x="133.9" y="50.6">R9</text>
<text x="195.5" y="48.6" transform="rotate(-90 195.5 48.6)">C5</text>
<text x="200.4" y="48.6" transform="rotate(-90 200.4 48.6)">1nF</text>
<text x="241.2" y="48.6" transform="rotate(-90 241.2 48.6)">C6</text>
<text x="246.1" y="48.6" transform="rotate(-90 246.1 48.6)">1nF</text>
<text x="47.6" y="55.4">1K</text>
<text x="47.6" y="58.2">R10</text>
<text x="65.4" y="56.6">P</text>
<text x="67" y="56.6">H49</text>
<text x="90.8" y="55.4">1K</text>
<text x="90.8" y="58.2">R11</text>
<text x="108.5" y="56.6">P</text>
<text x="110.2" y="56.6">H51</text>
<text x="133.9" y="55.4">1K</text>
<text x="133.9" y="58.2">R12</text>
<text x="151.7" y="56.6">P</text>
<text x="153.4" y="56.6">H53</text>
<text x="195.5" y="56.2" transform="rotate(-90 195.5 56.2)">C7</text>
<text x="200.4" y="56.2" transform="rotate(-90 200.4 56.2)">10nF</text>
<text x="212.7" y="56.6">P</text>
<text x="214.3" y="56.6">H57</text>
<text x="241.2" y="56.2" transform="rotate(-90 241.2 56.2)">C8</text>
<text x="246.1" y="56.2" transform="rotate(-90 246.1 56.2)">10nF</text>
<text x="258.4" y="56.6">P</text>
<text x="260.1" y="56.6">H55</text>
<text x="47.6" y="63">4.7K</text>
<text x="47.6" y="65.8">R13</text>
<text x="90.8" y="63">4.7K</text>
<text x="90.8" y="65.8">R14</text>
<text x="133.9" y="63">4.7K</text>
<text x="133.9" y="65.8">R15</text>
<text x="195.5" y="63.8" transform="rotate(-90 195.5 63.8)">C9</text>
<text x="200.4" y="63.8" transform="rotate(-90 200.4 63.8)">47nF</text>
<text x="241.2" y="63.8" transform="rotate(-90 241.2 63.8)">C10</text>
<text x="246.1" y="63.8" transform="rotate(-90 246.1 63.8)">47nF</text>
<text x="47.6" y="70.6">10K</text>
<text x="90.8" y="70.6">10K</text>
<text x="133.9" y="70.6">10K</text>
<text x="47.6" y="76">R16</text>
<text x="90.8" y="76">R17</text>
<text x="133.9" y="76">R18</text>
<text x="195.5" y="76.5" transform="rotate(-90 195.5 76.5)">C11</text>
<text x="200.4" y="76.5" transform="rotate(-90 200.4 76.5)">100nF</text>
<text x="241.2" y="76.5" transform="rotate(-90 241.2 76.5)">C12</text>
<text x="246.1" y="76.5" transform="rotate(-90 246.1 76.5)">100nF</text>
<text x="47.6" y="80.8">10K</text>
<text x="47.6" y="83.6">R19</text>
<text x="90.8" y="80.8">10K</text>
<text x="90.8" y="83.6">R20</text>
<text x="133.9" y="80.8">10K</text>
<text x="133.9" y="83.6">R21</text>
<text x="31.2" y="87.5">PH48</text>
<text x="47.6" y="88.4">15K</text>
<text x="74.3" y="87.5">PH50</text>
<text x="90.8" y="88.4">15K</text>
<text x="117.5" y="87.5">PH52</text>
<text x="133.9" y="88.4">15K</text>
<text x="175.9" y="87.5">PH56</text>
<text x="195.5" y="84.1" transform="rotate(-90 195.5 84.1)">C13</text>
<text x="200.4" y="84.1" transform="rotate(-90 200.4 84.1)">1uF</text>
<text x="221.6" y="87.5">PH54</text>
<text x="241.2" y="84.1" transform="rotate(-90 241.2 84.1)">C14</text>
<text x="246.1" y="84.1" transform="rotate(-90 246.1 84.1)">1uF</text>
<text x="47.6" y="91.2">R22</text>
<text x="90.8" y="91.2">R23</text>
<text x="133.9" y="91.2">R24</text>
<text x="195.5" y="91.7" transform="rotate(-90 195.5 91.7)">C15</text>
<text x="200.4" y="91.7" transform="rotate(-90 200.4 91.7)">10uF</text>
<text x="241.2" y="91.7" transform="rotate(-90 241.2 91.7)">C16</text>
<text x="246.1" y="91.7" transform="rotate(-90 246.1 91.7)">10uF</text>
<text x="47.6" y="96">47K</text>
<text x="47.6" y="98.9">R25</text>
<text x="90.8" y="96">47K</text>
<text x="90.8" y="98.9">R26</text>
<text x="133.9" y="96">47K</text>
<text x="133.9" y="98.9">R27</text>
<text x="195.5" y="99.3" transform="rotate(-90 195.5 99.3)">C17</text>
<text x="200.4" y="99.3" transform="rotate(-90 200.4 99.3)">100uF</text>
<text x="241.2" y="99.3" transform="rotate(-90 241.2 99.3)">C18</text>
<text x="246.1" y="99.3" transform="rotate(-90 246.1 99.3)">100uF</text>
<text x="47.6" y="103.7">100K</text>
<text x="47.6" y="106.5">R28</text>
<text x="90.8" y="103.7">100K</text>
<text x="90.8" y="106.5">R29</text>
<text x="133.9" y="103.7">100K</text>
<text x="133.9" y="106.5">R30</text>
<text x="195.5" y="107" transform="rotate(-90 195.5 107)">C19</text>
<text x="200.4" y="107" transform="rotate(-90 200.4 107)">470uF</text>
<text x="241.2" y="107" transform="rotate(-90 241.2 107)">C20</text>
<text x="246.1" y="107" transform="rotate(-90 246.1 107)">470uF</text>
<text x="47.6" y="111.3">470K</text>
<text x="90.8" y="111.3">470K</text>
<text x="133.9" y="111.3">470K</text>
<text x="195.5" y="114.6" transform="rotate(-90 195.5 114.6)">C35</text>
<text x="200.4" y="114.6" transform="rotate(-90 200.4 114.6)">470uF</text>
<text x="241.2" y="114.6" transform="rotate(-90 241.2 114.6)">C36</text>
<text x="246.1" y="114.6" transform="rotate(-90 246.1 114.6)">470uF</text>
<text x="206.3" y="130.8">VCC</text>
<text x="212.7" y="131.9">R31</text>
<text x="225.9" y="131.6">L0</text>
<text x="40" y="135.1">PH63</text>
<text x="123.8" y="137.8">PH41</text>
<text x="212.7" y="136.7">470</text>
<text x="249.5" y="133.4">GND</text>
<text x="262.4" y="132.8">H1</text>
<text x="31.1" y="138.4">GND</text>
<text x="31.1" y="143.5">D11</text>
<text x="31.1" y="141">D13</text>
<text x="53.9" y="143.5">D10</text>
<text x="53.9" y="141">D12</text>
<text x="61.6" y="138.4">VEXT</text>
<text x="63.7" y="139.5">330</text>
<text x="79" y="142">330</text>
<text x="88.7" y="139.2">L7</text>
<text x="101.4" y="141.7">L6</text>
<text x="117.4" y="143.5">D2</text>
<text x="117.4" y="141">D0</text>
<text x="140.3" y="141">D1</text>
<text x="140.3" y="143.5">D3</text>
<text x="262.4" y="140.4">H2</text>
<text x="31.1" y="148.6">D7</text>
<text x="31.1" y="146.1">D9</text>
<text x="53.9" y="148.6">D6</text>
<text x="53.9" y="146.1">D8</text>
<text x="63.3" y="144.3">R38</text>
<text x="63.7" y="147.1">330</text>
<text x="70.9" y="149.3">R36</text>
<text x="71.3" y="144.5">330</text>
<text x="78.6" y="146.8">R37</text>
<text x="79" y="149.6">330</text>
<text x="88.7" y="146.8">L4</text>
<text x="93.8" y="144.3">L5</text>
<text x="101.4" y="149.4">L3</text>
<text x="107.3" y="148.6">GND</text>
<text x="117.4" y="146.1">D4</text>
<text x="117.4" y="148.6">D6</text>
<text x="140.3" y="146.1">D5</text>
<text x="140.3" y="148.6">D7</text>
<text x="162.6" y="145.8" transform="rotate(-90 162.6 145.8)">U1</text>
<text x="180.7" y="146.1" transform="rotate(-90 180.7 146.1)">USB</text>
<text x="196.2" y="146.1">VUSB</text>
<text x="203.8" y="144.8" transform="rotate(-90 203.8 144.8)">F1</text>
<text x="208.9" y="146.1">VEXT</text>
<text x="210.1" y="144.8" transform="rotate(-90 210.1 144.8)">500mA</text>
<text x="231.7" y="146.1" transform="rotate(-90 231.7 146.1)">GND</text>
<text x="262.4" y="148">H3</text>
<text x="31.1" y="153.7">D3</text>
<text x="31.1" y="151.1">D5</text>
<text x="53.9" y="153.7">D2</text>
<text x="53.9" y="151.1">D4</text>
<text x="63.3" y="151.9">R35</text>
<text x="63.7" y="154.7">330</text>
<text x="71.3" y="152.2">330</text>
<text x="78.6" y="154.4">R34</text>
<text x="88.7" y="154.4">L1</text>
<text x="93.8" y="151.9">L2</text>
<text x="117.4" y="151.1">D8</text>
<text x="117.4" y="153.7">D10</text>
<text x="140.3" y="151.1">D9</text>
<text x="140.3" y="153.7">D11</text>
<text x="211.9" y="152.9" transform="rotate(-90 211.9 152.9)">S1</text>
<text x="262.4" y="155.6">H4</text>
<text x="31.1" y="156.2">D1</text>
<text x="53.9" y="156.2">D0</text>
<text x="63.3" y="159.5">R32</text>
<text x="70.9" y="157">R33</text>
<text x="117.4" y="156.2">D12</text>
<text x="140.3" y="156.2">D13</text>
<text x="165.7" y="156.2">VUSB</text>
<text x="175.8" y="156.2">GND</text>
</g>
<g font-size="2.1" fill="#808080">
<text x="33.4" y="59.4">10</text>
<text x="68.2" y="59.4">1</text>
<text x="76.6" y="59.4">10</text>
<text x="111.4" y="59.4">1</text>
<text x="119.8" y="59.4">10</text>
<text x="154.5" y="59.4">1</text>
<text x="178.2" y="59.4">10</text>
<text x="215.5" y="59.4">1</text>
<text x="223.9" y="59.4">10</text>
<text x="261.2" y="59.4">1</text>
<text x="33.4" y="64.4">8</text>
<text x="33.4" y="61.9">9</text>
<text x="68.2" y="61.9">2</text>
<text x="68.2" y="64.4">3</text>
<text x="76.6" y="64.4">8</text>
<text x="76.6" y="61.9">9</text>
<text x="111.4" y="61.9">2</text>
<text x="111.4" y="64.4">3</text>
<text x="119.8" y="64.4">8</text>
<text x="119.8" y="61.9">9</text>
<text x="154.5" y="61.9">2</text>
<text x="154.5" y="64.4">3</text>
<text x="178.2" y="64.4">8</text>
<text x="178.2" y="61.9">9</text>
<text x="215.5" y="61.9">2</text>
<text x="215.5" y="64.4">3</text>
<text x="223.9" y="64.4">8</text>
<text x="223.9" y="61.9">9</text>
<text x="261.2" y="61.9">2</text>
<text x="261.2" y="64.4">3</text>
<text x="33.4" y="69.5">6</text>
<text x="33.4" y="67">7</text>
<text x="68.2" y="67">4</text>
<text x="68.2" y="69.5">5</text>
<text x="76.6" y="69.5">6</text>
<text x="76.6" y="67">7</text>
<text x="111.4" y="67">4</text>
<text x="111.4" y="69.5">5</text>
<text x="119.8" y="69.5">6</text>
<text x="119.8" y="67">7</text>
<text x="154.5" y="67">4</text>
<text x="154.5" y="69.5">5</text>
<text x="178.2" y="69.5">6</text>
<text x="178.2" y="67">7</text>
<text x="215.5" y="67">4</text>
<text x="215.5" y="69.5">5</text>
<text x="223.9" y="69.5">6</text>
<text x="223.9" y="67">7</text>
<text x="261.2" y="67">4</text>
<text x="261.2" y="69.5">5</text>
<text x="33.4" y="77.1">3</text>
<text x="33.4" y="74.6">4</text>
<text x="33.4" y="72.1">5</text>
<text x="68.2" y="72.1">6</text>
<text x="68.2" y="74.6">7</text>
<text x="68.2" y="77.1">8</text>
<text x="76.6" y="77.1">3</text>
<text x="76.6" y="74.6">4</text>
<text x="76.6" y="72.1">5</text>
<text x="111.4" y="72.1">6</text>
<text x="111.4" y="74.6">7</text>
<text x="111.4" y="77.1">8</text>
<text x="119.8" y="77.1">3</text>
<text x="119.8" y="74.6">4</text>
<text x="119.8" y="72.1">5</text>
<text x="154.5" y="72.1">6</text>
<text x="154.5" y="74.6">7</text>
<text x="154.5" y="77.1">8</text>
<text x="178.2" y="77.1">3</text>
<text x="178.2" y="74.6">4</text>
<text x="178.2" y="72.1">5</text>
<text x="215.5" y="72.1">6</text>
<text x="215.5" y="74.6">7</text>
<text x="215.5" y="77.1">8</text>
<text x="223.9" y="77.1">3</text>
<text x="223.9" y="74.6">4</text>
<text x="223.9" y="72.1">5</text>
<text x="261.2" y="72.1">6</text>
<text x="261.2" y="74.6">7</text>
<text x="261.2" y="77.1">8</text>
<text x="33.4" y="82.2">1</text>
<text x="33.4" y="79.7">2</text>
<text x="67" y="82.2">10</text>
<text x="68.2" y="79.7">9</text>
<text x="76.6" y="82.2">1</text>
<text x="76.6" y="79.7">2</text>
<text x="110.2" y="82.2">10</text>
<text x="111.4" y="79.7">9</text>
<text x="119.8" y="82.2">1</text>
<text x="119.8" y="79.7">2</text>
<text x="153.4" y="82.2">10</text>
<text x="154.5" y="79.7">9</text>
<text x="178.2" y="82.2">1</text>
<text x="178.2" y="79.7">2</text>
<text x="214.3" y="82.2">10</text>
<text x="215.5" y="79.7">9</text>
<text x="223.9" y="82.2">1</text>
<text x="223.9" y="79.7">2</text>
<text x="260" y="82.2">10</text>
<text x="261.2" y="79.7">9</text>
<text x="36.5" y="143.2">12</text>
<text x="36.5" y="140.6">14</text>
<text x="36.5" y="138.1">16</text>
<text x="48.7" y="143.2">11</text>
<text x="48.7" y="140.6">13</text>
<text x="48.7" y="138.1">15</text>
<text x="126.6" y="140.6">1</text>
<text x="126.6" y="143.2">3</text>
<text x="135" y="140.6">2</text>
<text x="135" y="143.2">4</text>
<text x="166.4" y="143.7" transform="rotate(-90 166.4 143.7)">VCC</text>
<text x="169" y="143.7" transform="rotate(-90 169 143.7)">D-</text>
<text x="171.5" y="143.7" transform="rotate(-90 171.5 143.7)">D+</text>
<text x="174.1" y="143.7" transform="rotate(-90 174.1 143.7)">ID</text>
<text x="176.6" y="143.7" transform="rotate(-90 176.6 143.7)">GND</text>
<text x="36.5" y="145.7">10</text>
<text x="37.7" y="148.2">8</text>
<text x="48.7" y="148.2">7</text>
<text x="48.7" y="145.7">9</text>
<text x="126.6" y="145.7">5</text>
<text x="126.6" y="148.2">7</text>
<text x="135" y="145.7">6</text>
<text x="135" y="148.2">8</text>
<text x="165.3" y="147.6" transform="rotate(-90 165.3 147.6)">1</text>
<text x="167.9" y="147.6" transform="rotate(-90 167.9 147.6)">2</text>
<text x="170.4" y="147.6" transform="rotate(-90 170.4 147.6)">3</text>
<text x="173" y="147.6" transform="rotate(-90 173 147.6)">4</text>
<text x="175.5" y="147.6" transform="rotate(-90 175.5 147.6)">5</text>
<text x="37.7" y="155.9">2</text>
<text x="37.7" y="153.3">4</text>
<text x="37.7" y="150.8">6</text>
<text x="48.7" y="155.9">1</text>
<text x="48.7" y="153.3">3</text>
<text x="48.7" y="150.8">5</text>
<text x="125.4" y="155.9">13</text>
<text x="125.6" y="153.3">11</text>
<text x="126.6" y="150.8">9</text>
<text x="135" y="150.8">10</text>
<text x="135" y="153.3">12</text>
<text x="135" y="155.9">14</text>
</g>
</svg>
